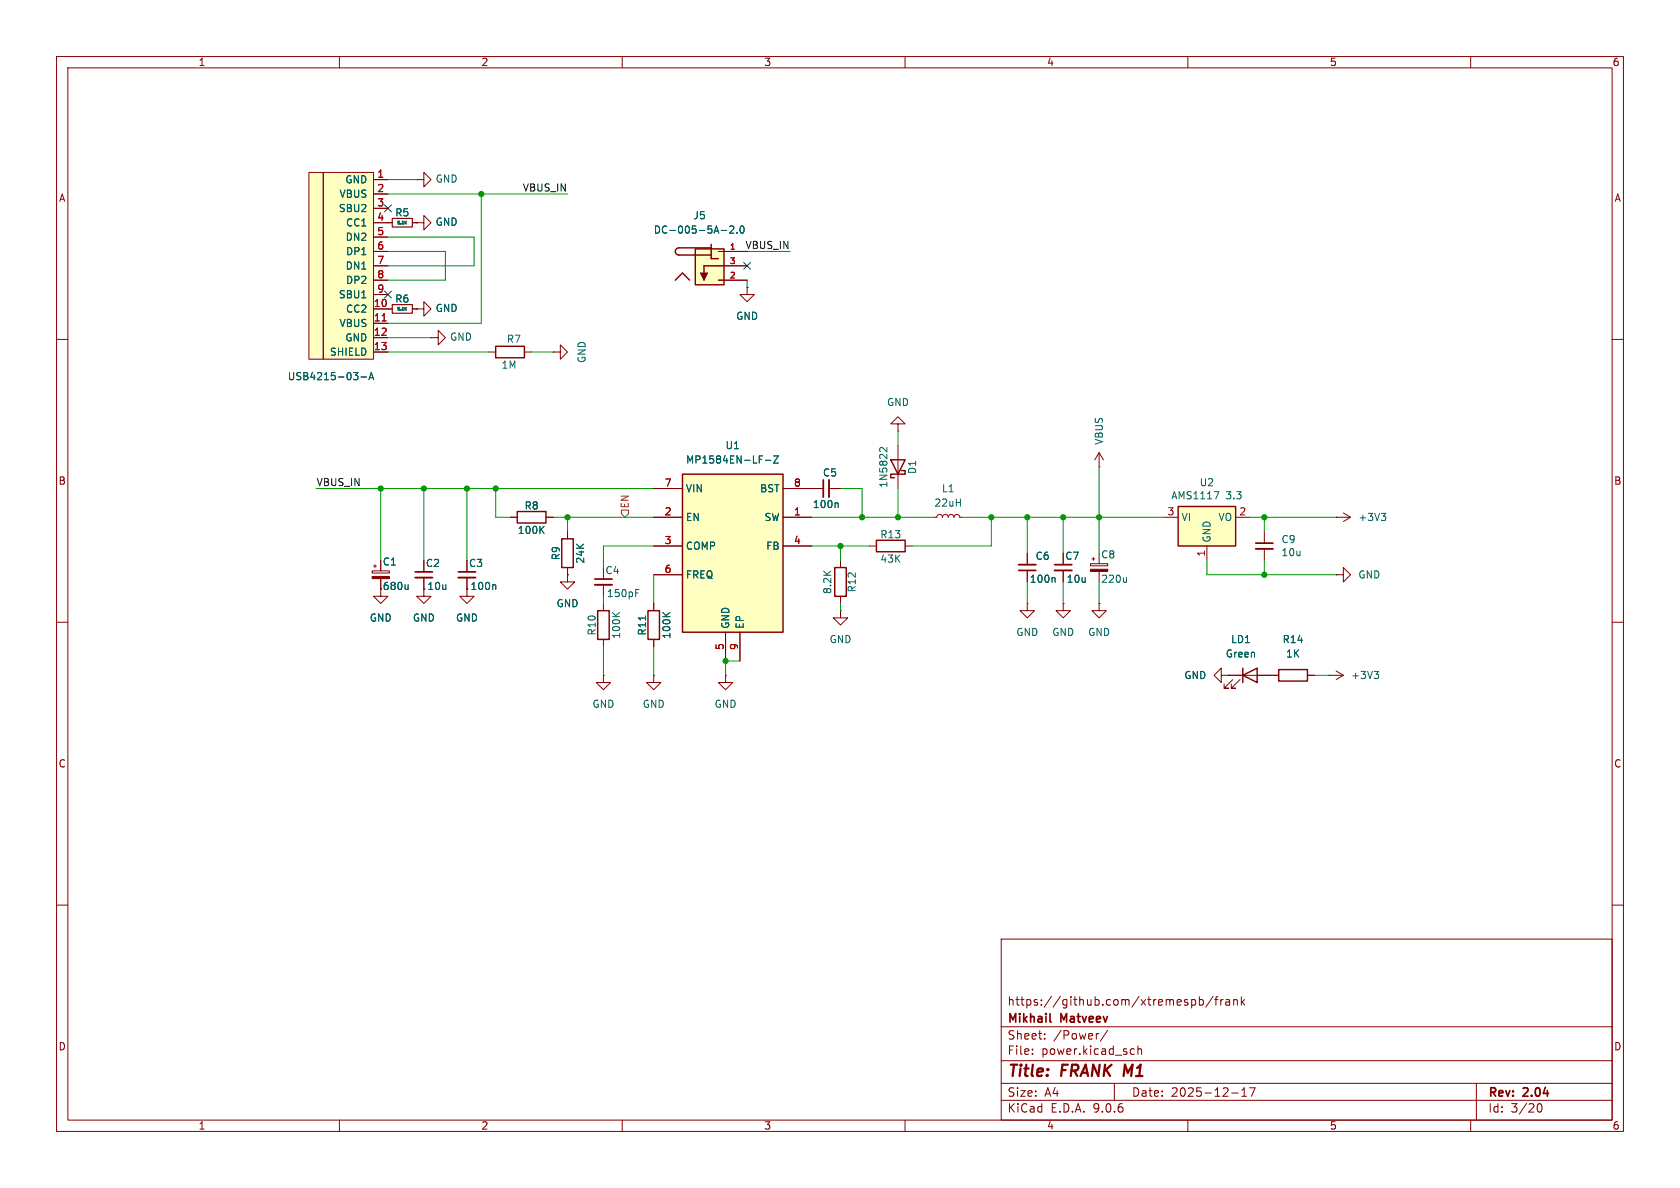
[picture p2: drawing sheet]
<svg xmlns="http://www.w3.org/2000/svg" width="297mm" height="210mm" viewBox="0 0 297 210" stroke-linecap="round" stroke-linejoin="round" font-family="sans-serif">
<g fill="none" stroke="#840000" stroke-width=".18">
<path d="M10 10h277v190h-277zM12 12h273v186h-273zM60 10v2M110 10v2M160 10v2M210 10v2M260 10v2M132.1 50.8v1.3h1.2l-1.2 1.2-1.3-1.2h1.3M132.1 50.8h.1M10 60h2M158.7 74.9h1.3l-1.3-1.2-1.2 1.2h1.2v1.3M158.7 76.2h.1"/>
<path d="M158.7 78.7v7.7M285 60h2M100.3 94v1.3M153.7 96.5h1.2M160 96.5h1.3M165.1 91.4h.5l.2-.3 .3-.2 .4 .2 .1 .3 .2-.3 .3-.2 .4 .2 .1 .3 .2-.3 .3-.2 .4 .2 .2 .3 .1-.3 .4-.2 .3 .2 .2 .3h.5M188 97.8v2M192.8 99.6h3v.4h-3zM193 98.8h.5M193.3 98.6v.5M194.3 82.6h.1M194.3 80v2.6"/>
<path d="M194.3 97.8v1.8M194.3 80l-.8 1.3M194.3 80l.8 1.3M223.5 94v2M223.5 97v2.1M236.2 91.4h.1M236.2 91.4h2.6M237.5 90.7l1.3 .7M238.8 91.4l-1.3 .8M10 110h2M100.3 100.3v1.3M128.3 119.4v1.3h1.2l-1.2 1.2-1.3-1.2h1.3"/>
<path d="M128.3 119.4h.1M181.6 106.7v1.3h1.3l-1.3 1.2-1.3-1.2h1.3M181.6 106.7h.1M188 106.7v1.3h1.2l-1.2 1.2-1.3-1.2h1.3M188 106.7h.1M188 100.8v2.1M194.3 106.7v1.3h1.3l-1.3 1.2-1.3-1.2h1.3M194.3 106.7h.1M194.3 101v1.9M215.9 119.4v-1.3l-1.3 1.3 1.3 1.3v-1.3h1.3M217.2 119.4h.1M217.2 119.4h8.9"/>
<path d="M231.1 119.4h1.3M234.9 119.4h.1M234.9 119.4h2.6M236.2 101.6h1.3v-1.3l1.3 1.3-1.3 1.3v-1.3M236.2 101.6h.1M236.2 118.6l1.3 .8M237.5 119.4l-1.3 .7M285 110h2M217.9 120.1l-1.5 1.6h.8h-.8v-.8M219.2 120.1l-1.5 1.6h.7h-.7v-.8M10 160h2M177 166h108v32h-108z"/>
<path d="M210.7 176.8l.4-.1 .3 .3v.4l-.2 .2h-.5M212 176.8l.5-.1 .2 .3v.4l-.1 .2h-.6M212 176.2v1.5M214.5 176.1l-1.3 2M214.7 176.7h.6M215.3 176.2l-.3 .2v1.3M215.8 176.7v1M216.2 176.7l-.2 .1-.2 .2M216.7 176.8h.6l.1 .9M217.4 177.1h-.5a.29 .29 0 0 0-.2 .3 .29 .29 0 0 0 .2 .3l.5-.1M218.1 176.8l.2-.1 .4 .1v.9M218.1 176.7v1"/>
<path d="M219.5 176.2v1.5M219.6 177.1l.4 .6M220 176.7l-.5 .6M285 160h2M60 198v2M110 198v2M160 198v2M177 194.5h108M177 191.5h108M177 187.5h108M177 181.5h108M182.5 186.3v.1"/>
<path d="M182.5 185.5v.1M184.7 183.6v.1M184.7 182.8v.1M194.2 182.7l-.2 .1M195.8 182.1l-1.3 2M197 191.5v3M200.1 185.4l.4 .1M200.5 186.3l-.4 .1M201.2 185.5l.2-.1 .3 .1 .1 .9M201.2 184.9v1.5M210 198v2M217.7 193.2h1.2"/>
<path d="M219.5 193.8h.9M219.5 192.7l.5-.4v1.5M220.9 192.3h1l-.7 1.5M260 198v2M261 191.5v6.5M271.7 195.7l.2-.5 .2-.1a.81 .81 0 0 1 .6 .6 .81 .81 0 0 1-.3 .8h-.4l-.3-.5"/>
</g>
<path d="M186.4 99.8h3.1M222 96h3M185.6 180.5l.2 .2" fill="none" stroke="#840000" stroke-width=".3"/>
<path d="M99.3 95.3h2v5h-2zM154.9 95.5h5.1v2h-5.1zM157.5 81.3h2.5l-1.3 2.5zM159.4 83.2h.6v.6h-2.5v.7h.6M219.7 119.4l2.5-1.3v2.6zM219.7 118.1v2.6M226.1 118.4h5v2h-5z" fill="none" stroke="#840000" stroke-width=".25"/>
<path d="M156.8 79.1v.8l-.9-.8-.3 .1-.1 .4M244.2 90.7h.8l-.4 .5M244.7 91.2l.3 .3v.3l-.3 .2M199.2 102.1v.8M199.2 102.8l-.2 .1M242.9 118.7h.8l-.4 .5M243.5 119.2l.2 .2v.3l-.2 .3" fill="none" stroke="#006464" stroke-width=".18"/>
<path d="M222 97h3M186.4 100.8h3.1" fill="none" stroke="#840000" stroke-width=".33"/>
<path d="M192.8 100.6h3v.4h-3z" fill="#840000" stroke="#840000" stroke-width=".18"/>
<path d="M208.3 89.5h10.1v7h-10.1z" fill="#ffffc2"/>
<path d="M208.3 89.5h10.1v7h-10.1zM147.6 100.3h2v5.1h-2z" fill="none" stroke="#840000" stroke-width=".25"/>
<path d="M143.5 86.4h2M146.6 86.4h2M148.6 99.1v1.2M205.7 91.4h2.6M213.4 96.5v2.6M218.4 91.4h2.6M67.3 104.1v1.3h1.3l-1.3 1.3-1.3-1.3h1.3M148.6 108v1.2h1.3l-1.3 1.3-1.3-1.3h1.3M148.6 108h.1M148.6 105.4v1.3" fill="none" stroke="#840000" stroke-width=".18"/>
<path d="M148 88.9l.2 .2v.6M214.6 86.9h.9l-.6 1.3" fill="none" stroke="#006464" stroke-width=".18"/>
<path d="M145.5 84.8v3.1" fill="none" stroke="#840000" stroke-width=".3"/>
<path d="M146.6 84.8v3.1" fill="none" stroke="#840000" stroke-width=".33"/>
<path d="M120.6 83.8h17.8v28h-17.8z" fill="#ffffc2"/>
<path d="M87.6 61.2h5.1v2h-5.1zM91.4 90.4h5.1v2.1h-5.1zM120.6 83.8h17.8v28h-17.8zM105.7 108h2v5h-2zM114.6 108h2v5h-2z" fill="none" stroke="#840000" stroke-width=".25"/>
<g fill="none" stroke="#840000" stroke-width=".18">
<path d="M68.6 39.4h.7M72.9 39.4h.8M73.7 39.4h1.2v-1.3l1.3 1.3-1.3 1.2v-1.2M73.7 39.4h.1M73.7 54.6h1.2v-1.3l1.3 1.3-1.3 1.3v-1.3M73.7 54.6h.1M86.4 62.2h1.2M92.7 62.2h1.3M97.8 62.2h1.3v-1.2l1.2 1.2-1.2 1.3v-1.3M97.8 62.2h.1M66.3 99.8v.5M67.3 99.1v1.8"/>
<path d="M74.9 99.1v2M90.2 91.4h1.2M96.5 91.4h1.3M115.6 86.4h5M115.6 91.4h5M115.6 96.5h5M138.4 86.4h5.1M138.4 91.4h5.1M138.4 96.5h5.1M65.8 100.9h3v.4h-3zM66 100.1h.5M67.3 102.3v1.8"/>
<path d="M74.9 104.1v1.3h1.3l-1.3 1.3-1.2-1.3h1.2M74.9 104.1h.1M74.9 102.1v2M82.5 104.1v1.3h1.3l-1.3 1.3-1.2-1.3h1.2M82.5 104.1h.1M106.7 119.4v1.3h1.2l-1.2 1.2-1.3-1.2h1.3M106.7 119.4h.1M106.7 100.3v2.1M106.7 103.4v2M106.7 106.7v1.3M106.7 113v1.3M115.6 119.4v1.3h1.2l-1.2 1.2-1.3-1.2h1.3"/>
<path d="M115.6 119.4h.1M115.6 101.6h5M115.6 106.7v1.3M115.6 113v1.3M128.3 111.8v5M130.8 111.8v5"/>
</g>
<g fill="none" stroke="#006464" stroke-width=".18">
<path d="M71.7 39.3l.2 .3M71.9 39.1l-.3 .3M95.6 93.6l.6 .7M96.2 93l-.7 .8M135.3 81.4h1M136.8 80.6h.8l-.8 1.3h.8M72.2 103.4v.8M72.2 104.1l-.2 .1M108.3 108.3l.7 .7M109.5 108.3l-.7 .5M112.4 104.8h.4M112.4 104.2h.6"/>
<path d="M114.1 108.9v.7M117.2 108.3l.7 .7M118.4 108.3l-.7 .5"/>
</g>
<path d="M73.4 101.1h3.1M105.2 102.4h3" fill="none" stroke="#840000" stroke-width=".3"/>
<path d="M73.4 102.1h3.1M105.2 103.4h3" fill="none" stroke="#840000" stroke-width=".33"/>
<path d="M65.8 101.9h3v.4h-3z" fill="#840000" stroke="#840000" stroke-width=".18"/>
<path d="M69.3 38.6h3.6v1.5h-3.6z" fill="none" stroke="#840000" stroke-width=".2"/>
<g fill="#ffffc2">
<path d="M54.6 30.5h2.5v33h-2.5z"/>
<path d="M57.1 30.5h8.9v33h-8.9z"/>
</g>
<g fill="none" stroke="#840000" stroke-width=".18">
<path d="M54.6 30.5h2.5v33h-2.5zM57.1 30.5h8.9v33h-8.9zM66 31.8h2.6M66 34.3h2.6M66 36.8h2.6M66 39.4h2.6M73.7 31.8h1.2v-1.3l1.3 1.3-1.3 1.2v-1.2M73.7 31.8h.1M66 41.9h2.6M66 44.5h2.6M66 47h2.6M66 49.5h2.6"/>
<path d="M66 52.1h2.6M66 54.6h3.3M66 57.2h2.6M66 59.7h2.6M72.9 54.6h.8M76.2 59.7h1.3v-1.3l1.2 1.3-1.2 1.3v-1.3M76.2 59.7h.1M66 62.2h2.6M82.5 99.1v2M181.6 97.8v2M82.5 102.1v2M100.3 101.6v1.3h1.3l-1.3 1.2-1.2-1.2h1.2"/>
<path d="M100.3 101.6h.1M181.6 100.8v2.1"/>
</g>
<path d="M67.6 56.7h.7" fill="none" stroke="#a90000" stroke-width=".18"/>
<path d="M71.7 54.5l.2 .3M71.9 54.3l-.3 .3M62.5 65.9h.8l-.4 .4M63.2 66.5v.5M63.8 66.6h1M65.2 67.1l.4-1.2 .5 1.2M65.3 66.8h.6M87.5 103.4l.1 .1v.7M186.3 102.1l.2 .2v.6" fill="none" stroke="#006464" stroke-width=".18"/>
<path d="M69.3 53.8h3.6v1.6h-3.6z" fill="none" stroke="#840000" stroke-width=".2"/>
<path d="M81 101.1h3.1M180.1 100.8h3" fill="none" stroke="#840000" stroke-width=".3"/>
<path d="M180.1 99.8h3M81 102.1h3.1" fill="none" stroke="#840000" stroke-width=".33"/>
<path d="M122.9 44h5.1v6.3h-5.1z" fill="#ffffc2"/>
<path d="M119.4 49.5l1.2-1.2 1.3 1.2M122.9 44h5.1v6.3h-5.1zM125.7 43.8h-5.7a.64 .64 0 0 0-.6 .7 .64 .64 0 0 0 .6 .6h5.7M125.7 43.2v2.5h1.3M127 47h-2.5v2.5" fill="none" stroke="#840000" stroke-width=".25"/>
<path d="M123.8 48.3h1.3l-.6 1.2z" fill="#840000" stroke="#840000" stroke-width=".18"/>
<g fill="none" stroke="#840000" stroke-width=".18">
<path d="M66 39.4h3.3M66 31.8h2.6M66 34.3h2.6M66 36.8h2.6M72.9 39.4h.8M73.7 39.4h.1M66 44.5h2.6M66 47h2.6M66 49.5h2.6M66 41.9h2.6M66 52.1h2.6M66 54.6h3.3"/>
<path d="M66 57.2h2.6M66 59.7h2.6M72.9 54.6h.8M73.7 54.6h.1M127 44.5h5.1M127 47h5.1M127 49.5h5.1M132.1 50.8h.1M66 62.2h2.6M67.3 99.1v1.8M74.9 99.1v2M82.5 99.1v2"/>
<path d="M90.2 91.4h1.2M96.5 91.4h1.3M100.3 94v1.3M115.6 86.4h5M115.6 91.4h5M115.6 96.5h5M138.4 86.4h7.1M138.4 91.4h5.1M138.4 96.5h5.1M146.6 86.4h2M181.6 97.8v2M188 97.8v2"/>
<path d="M67.3 102.3v1.8M74.9 104.1h.1M74.9 102.1v2M82.5 104.1h.1M82.5 102.1v2M100.3 101.6h.1M100.3 100.3v1.3M115.6 101.6h5M115.6 106.7v1.3M115.6 113v1.3M128.3 111.8v5M130.8 111.8v5"/>
<path d="M181.6 100.8v2.1M188 100.8v2.1M217.2 119.4h.1M217.2 119.4h2.5M222.2 119.4h3.9M231.1 119.4h1.3"/>
</g>
<g fill="none" stroke="#006464" stroke-width=".18">
<path d="M71.7 39.3l.2 .3M71.9 39.1l-.3 .3M71.7 54.5l.2 .3M71.9 54.3l-.3 .3M127.5 40.7h1M129 40.1l.5-.2 .2 .4-.7 .9h.7M130.3 41.1v.1M130.9 40.1l.2-.2a.68 .68 0 0 1 .5 .7 .68 .68 0 0 1-.5 .6l-.2-.1-.1-.4zM62.5 65.9h.8l-.4 .4M63.2 66.5v.5M63.8 66.6h1M65.2 67.1l.4-1.2 .5 1.2"/>
<path d="M65.3 66.8h.6M95.6 93.6l.6 .7M96.2 93l-.7 .8M135.3 81.4h1M136.8 80.6h.8l-.8 1.3h.8M148 88.9l.2 .2v.6M72.2 103.4v.8M72.2 104.1l-.2 .1M87.5 103.4l.1 .1v.7M114.1 108.9v.7M117.2 108.3l.7 .7M118.4 108.3l-.7 .5"/>
<path d="M186.3 102.1l.2 .2v.6"/>
</g>
<path d="M109.9 90.2h1.2v.6l-.6 .6-.6-.6z" fill="none" stroke="#725600" stroke-width=".18"/>
<g fill="none" stroke="#009600" stroke-width=".18">
<path d="M68.6 34.3h31.7M68.6 31.8h5.1M85.1 34.3v22.9h-16.5M68.6 44.5h10.1v5h-10.1M68.6 41.9h15.2v5.1h-15.2M68.6 59.7h7.6M132.1 44.5h7.6M132.1 49.5v1.3M68.6 62.2h17.8M94 62.2h3.8M158.7 76.2v2.5M55.9 86.4h59.7"/>
<path d="M67.3 86.4v12.7M74.9 86.4v12.7M82.5 86.4v12.7M87.6 86.4v5h2.6M97.8 91.4h17.8M100.3 91.4v2.6M115.6 96.5h-8.9v3.8M143.5 96.5h10.2M143.5 91.4h21.6M148.6 86.4h3.8v5M148.6 96.5v2.6M158.7 86.4v5"/>
<path d="M170.2 91.4h35.5M175.3 91.4v5.1h-14M181.6 91.4v6.4M188 91.4v6.4M194.3 82.6v15.2M213.4 99.1v2.5h22.8M221 91.4h15.2M223.5 91.4v2.6M223.5 99.1v2.5M106.7 105.4v1.3M106.7 114.3v5.1M115.6 101.6v5.1"/>
<path d="M115.6 114.3v5.1M130.8 116.8h-2.5v2.6M148.6 106.7v1.3M181.6 102.9v3.8M188 102.9v3.8M194.3 102.9v3.8M232.4 119.4h2.5"/>
</g>
<path d="M68 36.2l1.2 1.2M69.2 36.2l-1.2 1.2M68 51.5l1.2 1.2M69.2 51.5l-1.2 1.2M131.5 46.4l1.2 1.2M132.7 46.4l-1.2 1.2" fill="none" stroke="#000084" stroke-width=".18"/>
<path d="M67.6 56.7h.7" fill="none" stroke="#a90000" stroke-width=".18"/>
<g fill="#009600" stroke="#009600" stroke-width=".18">
<circle cx="158.7" cy="91.4" r=".46"/>
<circle cx="175.3" cy="91.4" r=".46"/>
<circle cx="128.3" cy="116.8" r=".46"/>
<circle cx="152.4" cy="91.4" r=".46"/>
<circle cx="148.6" cy="96.5" r=".46"/>
<circle cx="85.1" cy="34.3" r=".46"/>
<circle cx="100.3" cy="91.4" r=".46"/>
<circle cx="82.5" cy="86.4" r=".46"/>
<circle cx="67.3" cy="86.4" r=".46"/>
<circle cx="74.9" cy="86.4" r=".46"/>
<circle cx="87.6" cy="86.4" r=".46"/>
<circle cx="223.5" cy="91.4" r=".46"/>
<circle cx="194.3" cy="91.4" r=".46"/>
<circle cx="188" cy="91.4" r=".46"/>
<circle cx="181.6" cy="91.4" r=".46"/>
<circle cx="223.5" cy="101.6" r=".46"/>
</g>
<g font-size="2.8" fill="#840000">
<text x="178" y="190.9">Title:</text>
<text x="187.7" y="190.9">FRANK M1</text>
</g>
<g font-size="2.1" fill="#840000">
<text x="178" y="178">https://github.com/xtremespb/frank</text>
<text x="178" y="184">Sheet:</text>
<text x="178" y="181.2">Mikhail</text>
<text x="186.2" y="184">/Power/</text>
<text x="187.6" y="181.2">Matveev</text>
<text x="178" y="186.7">File:</text>
<text x="184.1" y="186.7">power.kicad_sch</text>
<text x="178" y="196.9">KiCad</text>
<text x="178" y="194.1">Size:</text>
<text x="184.7" y="194.1">A4</text>
<text x="185.7" y="196.9">E.D.A.</text>
<text x="193.3" y="196.9">9.0.6</text>
<text x="200" y="194.1">Date:</text>
<text x="207" y="194.1">2025-12-17</text>
<text x="263" y="194.3">Rev:</text>
<text x="263" y="196.9">Id:</text>
<text x="267.1" y="196.9">3/20</text>
<text x="269.4" y="194.3">2.04</text>
</g>
<g font-size="1.8" fill="#840000">
<text x="35" y="11.9">1</text>
<text x="85" y="11.9">2</text>
<text x="135" y="11.9">3</text>
<text x="185" y="11.9">4</text>
<text x="235" y="11.9">5</text>
<text x="285" y="11.9">6</text>
<text x="10.3" y="35.9">A</text>
<text x="285.3" y="35.9">A</text>
<text x="10.3" y="85.9">B</text>
<text x="285.3" y="85.9">B</text>
<text x="67.6" y="104.5">680u</text>
<text x="10.3" y="135.9">C</text>
<text x="285.3" y="135.9">C</text>
<text x="10.3" y="185.9">D</text>
<text x="285.3" y="185.9">D</text>
<text x="35" y="199.9">1</text>
<text x="85" y="199.9">2</text>
<text x="135" y="199.9">3</text>
<text x="185" y="199.9">4</text>
<text x="235" y="199.9">5</text>
<text x="285" y="199.9">6</text>
</g>
<g font-size="1.8" fill="#006464">
<text x="59.9" y="35.2">VBUS</text>
<text x="61" y="32.6">GND</text>
<text x="76.9" y="32.5">GND</text>
<text x="59.8" y="37.7">SBU2</text>
<text x="61.1" y="40.2">CC1</text>
<text x="69.8" y="38.5">R5</text>
<text x="76.9" y="40.1">GND</text>
<text x="115.5" y="41.5">DC-005-5A-2.0</text>
<text x="122.5" y="39">J5</text>
<text x="61" y="42.8">DN2</text>
<text x="61" y="47.9">DN1</text>
<text x="61.1" y="45.3">DP1</text>
<text x="59.8" y="52.9">SBU1</text>
<text x="61.1" y="50.4">DP2</text>
<text x="69.8" y="53.7">R6</text>
<text x="59.9" y="58">VBUS</text>
<text x="61.1" y="55.5">CC2</text>
<text x="76.9" y="55.3">GND</text>
<text x="130" y="56.7">GND</text>
<text x="58.2" y="63.1">SHIELD</text>
<text x="61" y="60.6">GND</text>
<text x="79.5" y="60.4">GND</text>
<text x="88.6" y="65.4">1M</text>
<text x="89.5" y="60.8">R7</text>
<text x="103.7" y="64.3" transform="rotate(-90 103.7 64.3)">GND</text>
<text x="50.8" y="67.4">USB4215-03-A</text>
<text x="156.7" y="72">GND</text>
<text x="121.2" y="82.1">MP1584EN-LF-Z</text>
<text x="128.2" y="79.6">U1</text>
<text x="162.2" y="83.9" transform="rotate(-90 162.2 83.9)">D1</text>
<text x="195.2" y="78.7" transform="rotate(-90 195.2 78.7)">VBUS</text>
<text x="121.2" y="87.2">VIN</text>
<text x="134.3" y="87.2">BST</text>
<text x="145.4" y="84.4">C5</text>
<text x="157.1" y="86.3" transform="rotate(-90 157.1 86.3)">1N5822</text>
<text x="165.1" y="89.8">22uH</text>
<text x="166.4" y="87.2">L1</text>
<text x="207" y="88.5">AMS1117</text>
<text x="212" y="86.2">U2</text>
<text x="216.7" y="88.5">3.3</text>
<text x="91.4" y="94.6">100K</text>
<text x="92.6" y="90.3">R8</text>
<text x="121.2" y="92.3">EN</text>
<text x="135.1" y="92.3">SW</text>
<text x="143.6" y="90">100n</text>
<text x="155.5" y="95.4">R13</text>
<text x="208.8" y="92.3">VI</text>
<text x="215.3" y="92.3">VO</text>
<text x="240" y="92.3">+3V3</text>
<text x="67.6" y="100.2">C1</text>
<text x="75.2" y="100.4">C2</text>
<text x="82.8" y="100.4">C3</text>
<text x="99.2" y="99.1" transform="rotate(-90 99.2 99.1)">R9</text>
<text x="103.5" y="99.7" transform="rotate(-90 103.5 99.7)">24K</text>
<text x="106.9" y="101.7">C4</text>
<text x="121.2" y="97.4">COMP</text>
<text x="135.4" y="97.4">FB</text>
<text x="155.5" y="99.7">43K</text>
<text x="183" y="99.2">C6</text>
<text x="188.2" y="99.2">C7</text>
<text x="194.6" y="98.9">C8</text>
<text x="214.2" y="96" transform="rotate(-90 214.2 96)">GND</text>
<text x="226.5" y="96.2">C9</text>
<text x="226.5" y="98.5">10u</text>
<text x="75.4" y="104.5">10u</text>
<text x="83.1" y="104.5">100n</text>
<text x="98.3" y="107.5">GND</text>
<text x="107.2" y="105.8">150pF</text>
<text x="121.2" y="102.5">FREQ</text>
<text x="147.2" y="105.1" transform="rotate(-90 147.2 105.1)">8.2K</text>
<text x="151.5" y="104.8" transform="rotate(-90 151.5 104.8)">R12</text>
<text x="182" y="103.2">100n</text>
<text x="188.5" y="103.2">10u</text>
<text x="194.6" y="103.2">220u</text>
<text x="240" y="102.5">GND</text>
<text x="65.3" y="110.1">GND</text>
<text x="72.9" y="110.1">GND</text>
<text x="80.5" y="110.1">GND</text>
<text x="105.5" y="112.4" transform="rotate(-90 105.5 112.4)">R10</text>
<text x="109.8" y="113" transform="rotate(-90 109.8 113)">100K</text>
<text x="114.4" y="112.4" transform="rotate(-90 114.4 112.4)">R11</text>
<text x="118.7" y="113" transform="rotate(-90 118.7 113)">100K</text>
<text x="129.1" y="111.3" transform="rotate(-90 129.1 111.3)">GND</text>
<text x="131.7" y="111.3" transform="rotate(-90 131.7 111.3)">EP</text>
<text x="146.6" y="113.9">GND</text>
<text x="179.6" y="112.6">GND</text>
<text x="185.9" y="112.6">GND</text>
<text x="192.3" y="112.6">GND</text>
<text x="217.5" y="113.9">LD1</text>
<text x="226.7" y="113.9">R14</text>
<text x="216.6" y="116.4">Green</text>
<text x="227.3" y="116.4">1K</text>
<text x="104.6" y="125.3">GND</text>
<text x="113.5" y="125.3">GND</text>
<text x="126.2" y="125.3">GND</text>
<text x="209.3" y="120.2">GND</text>
<text x="238.8" y="120.2">+3V3</text>
</g>
<g font-size="1.8" fill="#a90000">
<text x="66.6" y="31.5">1</text>
<text x="66.6" y="34">2</text>
<text x="66.6" y="36.6">3</text>
<text x="66.6" y="39.1">4</text>
<text x="66.6" y="41.7">5</text>
<text x="66.6" y="44.2">6</text>
<text x="66.6" y="46.7">7</text>
<text x="66.6" y="49.3">8</text>
<text x="66.6" y="51.8">9</text>
<text x="66" y="54.4">10</text>
<text x="66" y="56.9">11</text>
<text x="66" y="59.4">12</text>
<text x="66" y="62">13</text>
<text x="117.4" y="86.1">7</text>
<text x="140.3" y="86.1">8</text>
<text x="117.4" y="91.2">2</text>
<text x="140.3" y="91.2">1</text>
<text x="206.3" y="91.2">3</text>
<text x="219" y="91.2">2</text>
<text x="117.4" y="96.3">3</text>
<text x="117.4" y="101.3">6</text>
<text x="140.3" y="96.3">4</text>
<text x="213.1" y="98.5" transform="rotate(-90 213.1 98.5)">1</text>
<text x="128" y="115" transform="rotate(-90 128 115)">5</text>
<text x="130.6" y="115" transform="rotate(-90 130.6 115)">9</text>
</g>
<g font-size="1.8" fill="#0f0f0f">
<text x="92.3" y="33.9">VBUS_IN</text>
<text x="131.7" y="44.1">VBUS_IN</text>
<text x="55.9" y="86">VBUS_IN</text>
</g>
<text font-size="1.8" fill="#725600" x="111.4" y="90" transform="rotate(-90 111.4 90)">EN</text>
<g font-size="1.4" fill="#a90000">
<text x="128.9" y="44.2">1</text>
<text x="128.9" y="46.7">3</text>
<text x="128.9" y="49.3">2</text>
</g>
<g font-size=".7" fill="#006464">
<text x="70.1" y="39.8">5.1K</text>
<text x="70.1" y="55.1">5.1K</text>
</g>
</svg>
